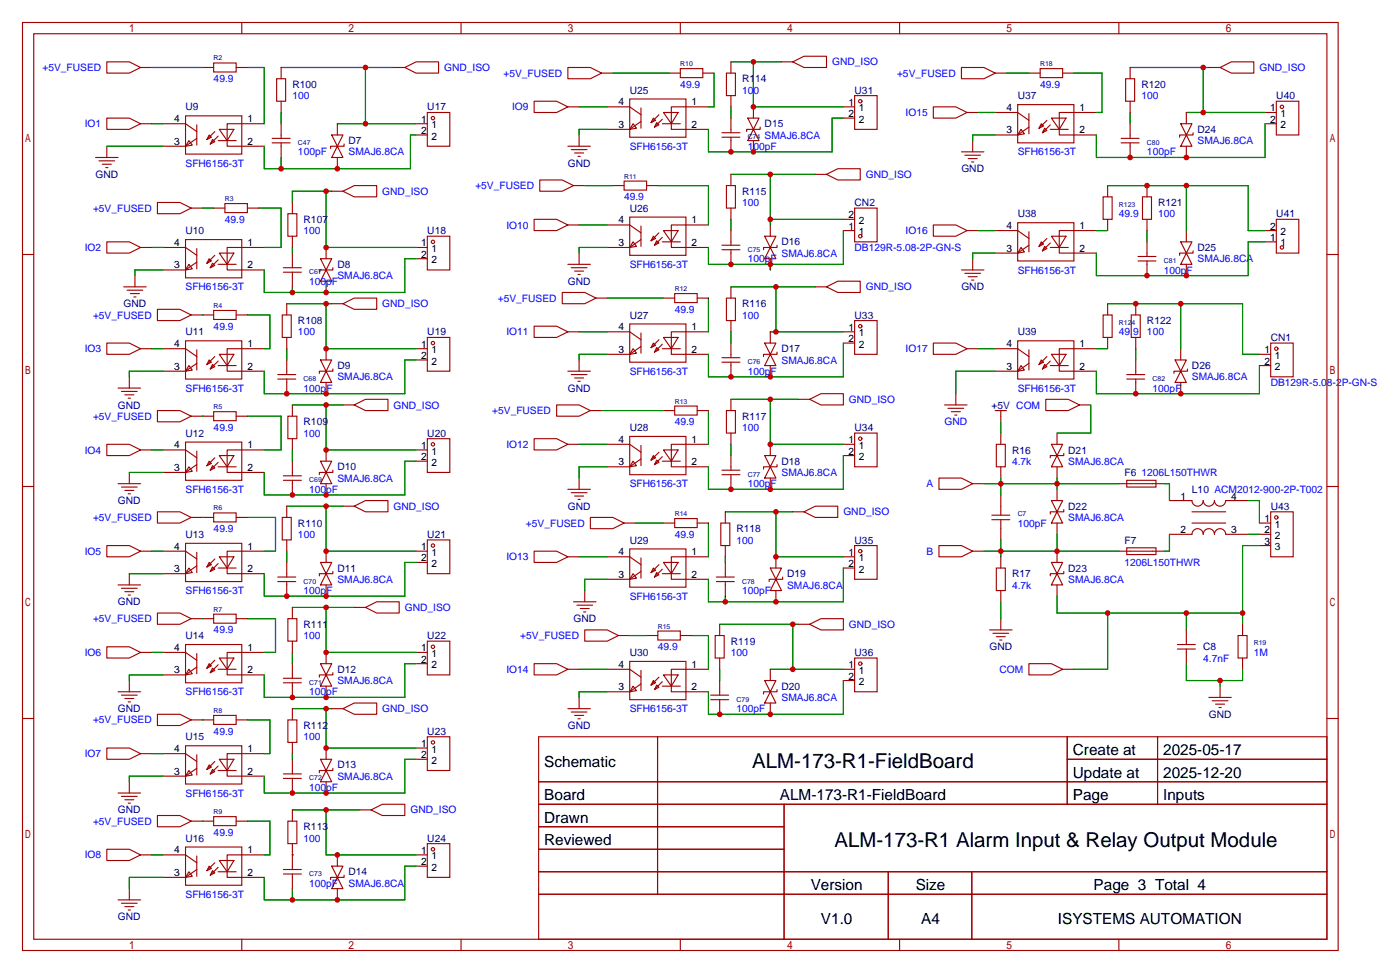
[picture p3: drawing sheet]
<svg xmlns="http://www.w3.org/2000/svg" width="316mm" height="220mm" viewBox="0 0 316 220" stroke-linecap="round" stroke-linejoin="round" font-family="sans-serif">
<g fill="none" stroke="#a10000" stroke-width=".25">
<path d="M5.1 5.1h297.2v209.5h-297.2zM7.6 7.6h292.1v204.5h-292.1zM24.1 14h5.1l2.5 1.2-2.5 1.3h-5.1zM31.7 15.2h2.6M45.7 15.2h2.6M48.3 14.2h5v2.1h-5zM53.3 15.2h2.6M54.6 5.1v2.5M62.5 17.8h2v5.1h-2zM63.5 15.2v2.6M88.9 15.2h2.5M91.4 15.2l2.6-1.2h5.1v2.5h-5.1z"/>
<path d="M104.1 5.1v2.5M128.3 15.2h5l2.6 1.3-2.6 1.3h-5zM135.9 16.5h2.5M151.1 16.5h2.6M153.7 15.5h5v2h-5zM153.7 5.1v2.5M158.7 16.5h2.6M164.1 16.5h2v5.1h-2zM165.1 14v2.5M176.5 14h2.6M179.1 14l2.5-1.3h5.1v2.5h-5.1zM203.2 5.1v2.5"/>
<path d="M217.2 15.2h5l2.6 1.3-2.6 1.3h-5zM224.8 16.5h2.5M232.4 16.5h2.5M234.9 15.5h5.1v2h-5.1zM240 16.5h2.6M252.7 5.1v2.5M254.3 17.8h2v5.1h-2zM255.3 15.2v2.6M273 15.2h2.6M275.6 15.2l2.5-1.2h5.1v2.5h-5.1zM21.6 35.6h5.1M22.4 36.3h3.5"/>
<path d="M23.1 37.1h2M23.9 37.8h.5M24.1 26.7h5.1l2.5 1.2-2.5 1.3h-5.1zM24.1 33v2.6M31.7 27.9h2.6M36.8 27.9h5.1l2.5 1.8M36.8 33h5.1M41.9 26.2h12.7v8.6h-12.7zM42.7 31.8l.7 1-1.5 .2zM44.4 31.2l-2.5 1.8M44.4 28.2v4.6M47.2 30.5l.6 .5-1.1 .5z"/>
<path d="M48 31.5l.5 .5-1 .5zM48.5 29.7l-1.8 1.8M49.3 30.7l-1.8 1.8M49.3 31.8h4M49.5 29.2h3.3l-1.5 2.6zM59.7 27.9h-8.4v5.1h8.4M61.5 31.2h4M61.5 32.3h4M63.5 22.9v2.5M63.5 27.9v3.3M63.5 32.3v3.3M74.9 30.5h2.6l-1.3 2.5z"/>
<path d="M76.2 33l1.3 2.6h-2.6zM76.2 27.9v2.6M76.2 35.6v2.5M77.7 32.5v.5h-3v.5M94 27.9h2.5M94 30.5h2.5M96.5 25.4h5.1v7.6h-5.1zM120.6 22.9h5.1l2.6 1.2-2.6 1.3h-5.1zM128.3 33h5M128.3 24.1h2.5M129 33.8h3.6M129.8 34.5h2"/>
<path d="M130.6 35.3h.5M130.8 30.5v2.5M137.2 24.1h5l2.6 1.8M137.2 29.2h5M142.2 22.4h12.7v8.6h-12.7zM143 27.9l.8 1.1-1.6 .2zM144.8 27.4l-2.6 1.8M144.8 24.4v4.6M147.6 26.7l.5 .5-1 .5zM148.3 27.7l.5 .5-1 .5zM148.8 25.9l-1.7 1.8M149.6 27.9h4.1"/>
<path d="M149.6 26.9l-1.8 1.8M149.9 25.4h3.3l-1.6 2.5zM160 24.1h-8.4v5.1h8.4M163.1 30h4M163.1 31h4M165.1 21.6v2.5M165.1 26.7v3.3M165.1 31v3.3M165.1 39.4v2.5M168.9 26.7h2.5l-1.2 2.5zM170.2 29.2l1.2 2.6h-2.5zM170.2 24.1v2.6"/>
<path d="M170.2 31.8v2.5M171.7 28.7v.5h-3v.5M184.1 39.4h2.6M186.7 39.4l2.5-1.3h5.1v2.5h-5.1zM190.5 24.1h2.5M190.5 26.7h2.5M193 21.6h5.1v7.6h-5.1zM210.8 24.1h5.1l2.5 1.3-2.5 1.3h-5.1zM217.2 34.3h5M217.9 35.1h3.6M218.4 25.4h2.6M218.7 35.8h2"/>
<path d="M219.5 36.6h.5M219.7 31.8v2.5M224.8 25.4h5.1l2.5 1.8M224.8 30.5h5.1M229.9 23.6h12.7v8.7h-12.7zM230.6 29.2l.8 1-1.5 .3zM232.4 28.7l-2.5 1.8M232.4 25.7v4.5M235.2 27.9l.5 .5-1 .6zM236 29l.5 .5-1 .5zM236.5 27.2l-1.8 1.8M237.2 29.2h4.1"/>
<path d="M237.2 28.2l-1.7 1.8M237.5 26.7h3.3l-1.5 2.5zM247.6 25.4h-8.3v5.1h8.3M253.2 31.2h4.1M253.2 32.3h4.1M255.3 22.9v2.5M255.3 27.9v3.3M255.3 32.3v3.3M266.7 27.9h2.5l-1.2 2.6zM268 30.5l1.2 2.5h-2.5zM268 25.4v2.5M268 33v2.6"/>
<path d="M269.5 30v.5h-3.1v.5M285.8 27.9h2.5M285.8 25.4h2.5M288.3 22.9h5.1v7.6h-5.1zM5.1 57.5h2.5M24.1 54.6h5.1l2.5 1.3-2.5 1.2h-5.1zM31.7 55.9h2.6M35.6 45.7h5l2.6 1.3-2.6 1.3h-5zM36.8 55.9h5.1l2.5 1.8M41.9 54.1h12.7v8.6h-12.7zM42.7 59.7l.7 1-1.5 .3zM43.2 47h2.5"/>
<path d="M44.4 56.1v4.6M44.4 59.2l-2.5 1.8M47.2 58.4l.6 .5-1.1 .5zM48 59.4l.5 .5-1 .6zM48.3 47h2.5M48.5 57.7l-1.8 1.7M49.3 58.7l-1.8 1.8M49.3 59.7h4M49.5 57.1h3.3l-1.5 2.6zM50.8 46h5.1v2h-5.1zM55.9 47h2.5M59.7 55.9h-8.4v5.1h8.4"/>
<path d="M65 48.3h2.1v5h-2.1zM66 45.7v2.6M66 53.3v2.6M66 57.1v3.4M72.4 58.4h2.5l-1.2 2.6zM73.7 55.9v2.5M74.9 43.2h2.6M77.5 43.2l2.5-1.3h5.1v2.5h-5.1zM94 55.9h2.5M94 58.4h2.5M96.5 53.3h5.1v7.7h-5.1zM120.6 49.5h5.1l2.6 1.3-2.6 1.3h-5.1z"/>
<path d="M121.9 40.6h5.1l2.5 1.3-2.5 1.3h-5.1zM128.3 59.7h5M128.3 50.8h2.5M129.5 41.9h2.6M130.8 57.1v2.6M137.2 55.9h5M137.2 50.8h5l2.6 1.8M138.4 41.9h2.6M141 40.9h5v2h-5zM142.2 49h12.7v8.7h-12.7zM143 54.6l.8 1-1.6 .3zM144.8 51.1v4.5"/>
<path d="M144.8 54.1l-2.6 1.8M146 41.9h2.6M147.6 53.3l.5 .5-1 .6zM148.3 54.4l.5 .5-1 .5zM148.8 52.6l-1.7 1.8M149.6 53.6l-1.8 1.8M149.6 54.6h4.1M149.9 52.1h3.3l-1.6 2.5zM160 50.8h-8.4v5.1h8.4M163.1 55.4h4M163.1 56.4h4M164.1 41.9h2v5.1h-2z"/>
<path d="M165.1 47v2.5M165.1 52.1v3.3M165.1 56.4v3.3M172.7 53.3h2.6l-1.3 2.6zM174 55.9l1.3 2.5h-2.6zM174 50.8v2.5M174 58.4v2.6M175.5 55.4v.5h-3v.5M190.5 52.1h2.5M190.5 49.5h2.5M193 47h5.1v7.6h-5.1zM210.8 50.8h5.1l2.5 1.3-2.5 1.2h-5.1z"/>
<path d="M218.4 52.1h2.6M219.7 58.4v2.6M224.8 52.1h5.1l2.5 1.7M224.8 57.1h5.1M229.9 50.3h12.7v8.6h-12.7zM230.6 55.9l.8 1-1.5 .2zM232.4 52.3v4.6M232.4 55.4l-2.5 1.7M235.2 54.6l.5 .5-1 .5zM236 55.6l.5 .5-1 .5zM236.5 53.8l-1.8 1.8M237.2 55.9h4.1"/>
<path d="M237.2 54.9l-1.7 1.7M237.5 53.3h3.3l-1.5 2.6zM247.6 52.1h-8.3v5h8.3M249.2 44.4h2v5.1h-2zM250.2 41.9v2.5M250.2 49.5v2.6M257 57.9h4.1M257 58.9h4.1M258.1 44.4h2v5.1h-2zM259.1 41.9v2.5M259.1 49.5v2.6M259.1 54.6v3.3"/>
<path d="M259.1 58.9v3.3M266.7 54.6h2.5l-1.2 2.5zM268 57.1l1.2 2.6h-2.5zM268 52.1v2.5M268 59.7v2.5M269.5 56.6v.5h-3.1v.6M285.8 54.6h2.5M285.8 52.1h2.5M288.3 49.5h5.1v7.6h-5.1zM299.7 57.5h2.6M24.1 77.5h5.1l2.5 1.2-2.5 1.3h-5.1zM27.9 64.8h5.1"/>
<path d="M28.7 65.5h3.6M29.5 66.3h2M30.2 67.1h.5M30.5 62.2v2.6M31.7 78.7h2.6M35.6 69.8h5l2.6 1.3-2.6 1.3h-5zM36.8 61h5.1M36.8 78.7h5.1l2.5 1.8M41.9 77h12.7v8.6h-12.7zM43.2 71.1h5.1M44.4 79v4.6M48.3 70.1h5v2h-5z"/>
<path d="M53.3 71.1h2.6M59.7 78.7h-8.4v5.1h8.4M63.8 71.1h2v5.1h-2zM64 60.5h4.1M64 61.5h4.1M64.8 68.6v2.5M64.8 76.2v2.5M66 61.5v3.3M73.7 61l1.2 2.5h-2.5zM73.7 63.5v2.5M73.7 78.7v2.6M74.9 68.6h2.6"/>
<path d="M75.2 60.5v.5h-3.1v.5M77.5 68.6l2.5-1.3h5.1v2.5h-5.1zM94 78.7h2.5M96.5 76.2h5.1v7.6h-5.1zM120.6 73.7h5.1l2.6 1.2-2.6 1.3h-5.1zM127 66h5.1l2.5 1.3-2.5 1.3h-5.1zM128.3 74.9h2.5M129 60.5h3.6M129.8 61.2h2M130.6 62h.5M134.6 67.3h2.6M137.2 74.9h5l2.6 1.8"/>
<path d="M142.2 73.2h12.7v8.6h-12.7zM143 78.7l.8 1.1-1.6 .2zM144.8 75.2v4.6M144.8 78.2l-2.6 1.8M147.6 77.5l.5 .5-1 .5zM148.3 78.5l.5 .5-1 .5zM148.8 76.7l-1.7 1.8M149.6 78.7h4.1M149.6 77.7l-1.8 1.8M149.9 76.2h3.3l-1.6 2.5zM149.9 67.3h2.5M152.4 66.3h5.1v2h-5.1z"/>
<path d="M157.5 67.3h2.5M160 74.9h-8.4v5.1h8.4M164.1 67.3h2v5.1h-2zM165.1 64.8v2.5M165.1 72.4v2.5M165.1 77.5v3.3M172.7 77.5h2.6l-1.3 2.5zM174 74.9v2.6M175.5 79.5v.5h-3v.5M184.1 64.8h2.6M186.7 64.8l2.5-1.3h5.1v2.5h-5.1zM190.5 74.9h2.5"/>
<path d="M190.5 77.5h2.5M193 72.4h5.1v7.6h-5.1zM210.8 77.5h5.1l2.5 1.2-2.5 1.3h-5.1zM217.2 61h5M217.9 61.7h3.6M218.4 78.7h2.6M218.7 62.5h2M219.5 63.2h.5M224.8 78.7h5.1l2.5 1.8M229.9 77h12.7v8.6h-12.7zM232.4 79v4.6M247.6 78.7h-8.3v5.1h8.3"/>
<path d="M249.2 71.1h2v5.1h-2zM250.2 68.6v2.5M250.2 76.2v2.5M255.5 71.1h2.1v5.1h-2.1zM256.5 68.6v2.5M256.5 76.2v2.5M266.7 78.7v2.6M287 77.5h5.1v7.6h-5.1zM26.7 87.6h5M27.4 88.4h3.6M28.2 89.2h2M29 89.9h.5"/>
<path d="M29.2 85.1v2.5M35.6 92.7h5l2.6 1.3-2.6 1.2h-5zM36.8 83.8h5.1M41.9 99.8h12.7v8.7h-12.7zM42.7 82.5l.7 1.1-1.5 .2zM43.2 94h5.1M44.4 82l-2.5 1.8M47.2 81.3l.6 .5-1.1 .5zM48 82.3l.5 .5-1 .5zM48.3 93h5v2h-5zM48.5 80.5l-1.8 1.8M49.3 81.5l-1.8 1.8"/>
<path d="M49.3 82.5h4M49.5 80h3.3l-1.5 2.5zM53.3 94h2.6M62.7 84.6h4.1M62.7 85.6h4.1M64.8 81.3v3.3M64.8 85.6v3.3M65 94h2.1v5.1h-2.1zM66 91.4v2.6M66 99.1v2.5M72.4 81.3h2.5l-1.2 2.5zM73.7 83.8l1.2 2.6h-2.5z"/>
<path d="M73.7 86.4v2.5M75.2 83.3v.5h-3.1v.5M77.5 91.4h2.5M80 91.4l2.5-1.2h5.1v2.5h-5.1zM94 81.3h2.5M96.5 99.1h5.1v7.6h-5.1zM120.6 99.1h5.1l2.6 1.2-2.6 1.3h-5.1zM125.7 91.4h5.1l2.5 1.3-2.5 1.3h-5.1zM128.3 83.8h5M129 84.6h3.6M129.8 85.3h2M130.6 86.1h.5"/>
<path d="M130.8 81.3v2.5M133.3 92.7h2.6M137.2 80h5M142.2 98.6h12.7v8.6h-12.7zM149.9 92.7h2.5M152.4 91.7h5.1v2h-5.1zM157.5 92.7h2.5M163.1 80.8h4M163.1 81.8h4M164.1 92.7h2v5.1h-2zM165.1 81.8v3.3M165.1 90.2v2.5"/>
<path d="M165.1 97.8v2.5M174 80l1.3 2.5h-2.6zM174 82.5v2.6M180.3 90.2h2.6M182.9 90.2l2.5-1.3h5.1v2.5h-5.1zM193 97.8h5.1v7.6h-5.1zM213.4 91.4h5M214.1 92.2h3.6M214.9 93h2M215.6 93.7h.6M215.9 88.9v2.5M224.8 83.8h5.1"/>
<path d="M224.8 92.7h2.5M226.1 92.7v2.5M226.1 97.8v2.5M230.6 82.5l.8 1.1-1.5 .2zM232.4 82l-2.5 1.8M235.2 81.3l.5 .5-1 .5zM236 82.3l.5 .5-1 .5zM236.2 90.2h5.1l2.5 1.2-2.5 1.3h-5.1zM236.5 80.5l-1.8 1.8M237.2 82.5h4.1M237.2 81.5l-1.7 1.8M237.5 80h3.3l-1.5 2.5z"/>
<path d="M238.8 97.8v2.5M243.8 91.4h2.6M254.5 84.6h4.1M254.5 85.6h4.1M256.5 81.3v3.3M256.5 85.6v3.3M265.4 81.3h2.6l-1.3 2.5zM266.7 83.8l1.3 2.6h-2.6zM266.7 86.4v2.5M268.2 83.3v.5h-3v.5M284.5 82.5h2.5M284.5 80h2.5"/>
<path d="M5.1 109.9h2.5M24.1 100.3h5.1l2.5 1.3-2.5 1.3h-5.1zM26.7 109.2h5M27.4 110h3.6M28.2 110.7h2M29 111.5h.5M29.2 106.7v2.5M31.7 101.6h2.6M35.6 115.6h5l2.6 1.2-2.6 1.3h-5zM36.8 101.6h5.1l2.5 1.8M36.8 106.7h5.1M42.7 105.4l.7 1-1.5 .3z"/>
<path d="M43.2 116.8h5.1M44.4 101.9v4.5M44.4 104.9l-2.5 1.8M47.2 104.1l.6 .5-1.1 .6zM48 105.2l.5 .5-1 .5zM48.3 115.8h5v2.1h-5zM48.5 103.4l-1.8 1.8M49.3 104.4l-1.8 1.8M49.3 105.4h4M49.5 102.9h3.3l-1.5 2.5zM53.3 116.8h2.6M59.7 101.6h-8.4v5.1h8.4"/>
<path d="M63.8 116.8h2v5.1h-2zM64 107.4h4.1M64 108.5h4.1M64.8 114.3v2.5M66 104.1v3.3M66 108.5v3.3M72.4 104.1h2.5l-1.2 2.6zM73.7 106.7l1.2 2.5h-2.5zM73.7 101.6v2.5M73.7 109.2v2.6M75.2 106.2v.5h-3.1v.5M77.5 114.3h2.5"/>
<path d="M80 114.3l2.5-1.3h5.1v2.6h-5.1zM94 101.6h2.5M94 104.1h2.5M128.3 100.3h2.5M128.3 110.5h5M129 111.3h3.6M129.8 112h2M130.6 112.8h.5M130.8 107.9v2.6M133.3 116.8h5.1l2.6 1.3-2.6 1.3h-5.1zM137.2 105.4h5M137.2 100.3h5l2.6 1.8"/>
<path d="M141 118.1h2.5M143 104.1l.8 1.1-1.6 .2zM144.8 100.6v4.6M144.8 103.6l-2.6 1.8M147.6 102.9l.5 .5-1 .5zM148.3 103.9l.5 .5-1 .5zM148.8 102.1l-1.7 1.8M149.6 103.1l-1.8 1.8M149.6 104.1h4.1M149.9 101.6h3.3l-1.6 2.5zM149.9 118.1h2.5M152.4 117.1h5.1v2h-5.1z"/>
<path d="M157.5 118.1h2.5M160 100.3h-8.4v5.1h8.4M162.8 118.1h2v5.1h-2zM163.1 106.2h4M163.1 107.2h4M163.8 115.6v2.5M165.1 102.9v3.3M165.1 107.2v3.3M172.7 102.9h2.6l-1.3 2.5zM174 105.4l1.3 2.5h-2.6zM174 100.3v2.6M174 107.9v2.6"/>
<path d="M175.5 104.9v.5h-3v.5M179.1 115.6h2.5M181.6 115.6l2.5-1.3h5.1v2.5h-5.1zM190.5 100.3h2.5M190.5 102.9h2.5M212.1 107.9h5.1l2.5 1.3-2.5 1.3h-5.1zM219.7 109.2h2.5M224 117.3h4.1M224 116.3h4.1M225 100.3h2.1v5.1h-2.1zM226.1 105.4v2.5M226.1 111.8v4.5"/>
<path d="M226.1 117.3v4.6M237.5 113h2.5l-1.2 2.6zM237.5 100.3h2.5l-1.2 2.6zM238.8 115.6l1.2 2.5h-2.5zM238.8 102.9l1.2 2.5h-2.5zM238.8 105.4v2.5M238.8 110.5v2.5M238.8 118.1v2.5M240.3 115.1v.5h-3.1v.5M240.3 102.4v.5h-3.1v.5M252.7 109.2h10.2M254.5 108.5h6.6v1.5h-6.6z"/>
<path d="M264.2 113h5a1.27 1.27 0 0 0 1.3 1.3 1.27 1.27 0 0 0 1.3-1.3 1.27 1.27 0 0 0 1.3 1.3 1.27 1.27 0 0 0 1.2-1.3 1.27 1.27 0 0 0 1.3 1.3 1.27 1.27 0 0 0 1.3-1.3h5M269.2 118.1h7.7M269.2 115.6h7.7M284.5 118.1h2.5M287 115.6h5.1v10.1h-5.1zM299.7 109.9h2.6M24.1 123.2h5.1l2.5 1.3-2.5 1.2h-5.1zM26.7 132.1h5M27.4 132.8h3.6M28.2 133.6h2M29 134.4h.5M29.2 129.5v2.6"/>
<path d="M31.7 124.5h2.6M35.6 138.4h5l2.6 1.3-2.6 1.3h-5zM36.8 124.5h5.1l2.5 1.7M36.8 129.5h5.1M41.9 122.7h12.7v8.6h-12.7zM42.7 128.3l.7 1-1.5 .2zM43.2 139.7h5.1M44.4 124.7v4.6M44.4 127.8l-2.5 1.7M47.2 127l.6 .5-1.1 .5zM48 128l.5 .5-1 .5zM48.3 138.7h5v2h-5z"/>
<path d="M48.5 126.2l-1.8 1.8M49.3 127.3l-1.8 1.7M49.3 128.3h4M49.5 125.7h3.3l-1.5 2.6zM53.3 139.7h2.6M59.7 124.5h-8.4v5h8.4M62.7 130.3h4.1M62.7 131.3h4.1M64.8 121.9v2.6M64.8 127v3.3M64.8 131.3v3.3M65 139.7h2.1v5.1h-2.1z"/>
<path d="M66 137.2v2.5M72.4 127h2.5l-1.2 2.5zM73.7 129.5l1.2 2.6h-2.5zM73.7 124.5v2.5M73.7 132.1v2.5M75.2 129v.5h-3.1v.5M80 137.2h2.5M82.5 137.2l2.6-1.3h5.1v2.5h-5.1zM94 124.5h2.5M94 127h2.5M96.5 121.9h5.1v7.6h-5.1zM120.6 124.5h5.1l2.6 1.2-2.6 1.3h-5.1z"/>
<path d="M128.3 125.7h2.5M129.5 135.9h5.1M130.3 136.7h3.6M131.1 137.4h2M131.8 138.2h.5M132.1 133.3v2.6M137.2 125.7h5l2.6 1.8M137.2 130.8h5M142.2 124h12.7v8.6h-12.7zM143 129.5l.8 1.1-1.6 .2zM144.8 126v4.6M144.8 129l-2.6 1.8"/>
<path d="M147.6 128.3l.5 .5-1 .5zM148.3 129.3l.5 .5-1 .5zM148.8 127.5l-1.7 1.8M149.6 129.5h4.1M149.6 128.5l-1.8 1.8M149.9 127h3.3l-1.6 2.5zM160 125.7h-8.4v5.1h8.4M161.8 130.3h4.1M161.8 131.3h4.1M163.8 123.2v2.5M163.8 127v3.3M163.8 131.3v3.3"/>
<path d="M174 128.3h2.5l-1.2 2.5zM175.3 130.8l1.2 2.5h-2.5zM175.3 125.7v2.6M175.3 133.3v2.6M176.8 130.3v.5h-3.1v.5M190.5 128.3h2.5M190.5 125.7h2.5M193 123.2h5.1v7.6h-5.1zM212.1 123.2h5.1l2.5 1.3-2.5 1.2h-5.1zM219.7 124.5h2.5M225 128.3h2.1v5h-2.1zM226.1 125.7v2.6"/>
<path d="M226.1 133.3v2.6M226.1 139.7v2.5M237.5 127h2.5l-1.2 2.5zM238.8 129.5l1.2 2.6h-2.5zM238.8 124.5v2.5M238.8 132.1v2.5M240.3 129v.5h-3.1v.5M252.7 124.5h10.2M254.5 123.7h6.6v1.5h-6.6zM264.2 120.6h5a1.27 1.27 0 0 1 1.3-1.2 1.27 1.27 0 0 1 1.3 1.2 1.27 1.27 0 0 1 1.3-1.2 1.27 1.27 0 0 1 1.2 1.2 1.27 1.27 0 0 1 1.3-1.2 1.27 1.27 0 0 1 1.3 1.2h5M284.5 120.6h2.5M284.5 123.2h2.5"/>
<path d="M24.1 146h5.1l2.5 1.3-2.5 1.3h-5.1zM26.7 156.2h5M27.4 157h3.6M28.2 157.7h2M29 158.5h.5M29.2 153.7v2.5M31.7 147.3h2.6M36.8 147.3h5.1l2.5 1.8M36.8 152.4h5.1M41.9 145.5h12.7v8.7h-12.7zM42.7 151.1l.7 1-1.5 .3zM44.4 147.6v4.5"/>
<path d="M44.4 150.6l-2.5 1.8M47.2 149.9l.6 .5-1.1 .5zM48 150.9l.5 .5-1 .5zM48.5 149.1l-1.8 1.8M49.3 150.1l-1.8 1.8M49.3 151.1h4M49.5 148.6h3.3l-1.5 2.5zM59.7 147.3h-8.4v5.1h8.4M64 153.2h4.1M64 154.2h4.1M66 144.8v2.5M66 149.9v3.3"/>
<path d="M66 154.2v3.3M72.4 149.9h2.5l-1.2 2.5zM73.7 152.4l1.2 2.5h-2.5zM73.7 147.3v2.6M73.7 154.9v2.6M75.2 151.9v.5h-3.1v.5M94 147.3h2.5M94 149.9h2.5M96.5 144.8h5.1v7.6h-5.1zM120.6 149.9h5.1l2.6 1.2-2.6 1.3h-5.1zM128.3 151.1h2.5M130.8 157.5v2.5"/>
<path d="M132.1 142.2h5.1l2.5 1.3-2.5 1.3h-5.1zM137.2 151.1h5l2.6 1.8M137.2 156.2h5M139.7 143.5h2.5M142.2 149.4h12.7v8.6h-12.7zM143 154.9l.8 1.1-1.6 .2zM144.8 151.4v4.6M144.8 154.4l-2.6 1.8M146 143.5h2.6M147.6 153.7l.5 .5-1 .5zM148.3 154.7l.5 .5-1 .5zM148.6 142.5h5.1v2h-5.1z"/>
<path d="M148.8 152.9l-1.7 1.8M149.6 153.9l-1.8 1.8M149.6 154.9h4.1M149.9 152.4h3.3l-1.6 2.5zM153.7 143.5h2.5M160 151.1h-8.4v5.1h8.4M160.5 157h4.1M160.5 158h4.1M161.5 143.5h2.1v5.1h-2.1zM162.6 141v2.5M162.6 148.6v2.5M162.6 153.7v3.3"/>
<path d="M162.6 158v3.3M172.7 153.7h2.6l-1.3 2.5zM174 156.2l1.3 2.5h-2.6zM174 151.1v2.6M174 158.7v2.6M175.5 155.7v.5h-3v.5M180.3 141h2.6M182.9 141l2.5-1.3h5.1v2.5h-5.1zM190.5 151.1h2.5M190.5 153.7h2.5M193 148.6h5.1v7.6h-5.1zM223.5 142.2h5.1"/>
<path d="M224.3 143h3.5M225 143.8h2.1M225.8 144.5h.5M232.4 149.9h5.1l2.5 1.2-2.5 1.3h-5.1zM240 151.1h2.6M265.9 146.6h4.1M265.9 145.5h4.1M268 142.2v3.3M268 146.6v3.3M273 157.5h5.1M273.8 158.2h3.6M274.6 159h2"/>
<path d="M275.3 159.8h.5M275.6 154.9v2.6M279.7 143.5h2v5.1h-2zM280.7 141v2.5M280.7 148.6v2.5M5.1 162.2h2.5M24.1 168.9h5.1l2.5 1.3-2.5 1.2h-5.1zM26.7 179.1h5M27.4 179.8h3.6M29.2 176.5v2.6M31.7 170.2h2.6M35.6 161.3h5l2.6 1.3-2.6 1.2h-5z"/>
<path d="M36.8 170.2h5.1l2.5 1.8M36.8 175.3h5.1M41.9 168.4h12.7v8.6h-12.7zM42.7 174l.7 1-1.5 .3zM43.2 162.6h5.1M44.4 170.4v4.6M44.4 173.5l-2.5 1.8M47.2 172.7l.6 .5-1.1 .5zM48 173.7l.5 .5-1 .6zM48.3 161.5h5v2.1h-5zM48.5 172l-1.8 1.7M49.3 173l-1.8 1.8"/>
<path d="M49.3 174h4M49.5 171.4h3.3l-1.5 2.6zM53.3 162.6h2.6M59.7 170.2h-8.4v5.1h8.4M64 174.8h4.1M64 175.8h4.1M65 162.6h2.1v5h-2.1zM66 160v2.6M66 167.6v2.6M66 171.4v3.4M66 175.8v3.3M72.4 171.4h2.5l-1.2 2.6z"/>
<path d="M73.7 174l1.2 2.5h-2.5zM73.7 168.9v2.5M73.7 176.5v2.6M74.9 160h2.6M75.2 173.5v.5h-3.1v.5M77.5 160l2.5-1.3h5.1v2.6h-5.1zM94 171.4h2.5M94 168.9h2.5M96.5 166.4h5.1v7.6h-5.1zM121.7 166.4h178v45.7h-178zM121.7 176.5h178M128.3 160h5"/>
<path d="M129 160.8h3.6M129.8 161.5h2M130.6 162.3h.5M148.5 166.4v35.5M241.1 166.4v15.2M241.1 171.4h58.6M261.5 166.4v15.2M299.7 162.2h2.6M24.1 191.8h5.1l2.5 1.2-2.5 1.3h-5.1zM28.2 180.6h2M29 181.4h.5M31.7 193h2.6"/>
<path d="M35.6 184.1h5l2.6 1.3-2.6 1.3h-5zM36.8 193h5.1l2.5 1.8M36.8 198.1h5.1M41.9 191.3h12.7v8.6h-12.7zM42.7 196.8l.7 1.1-1.5 .2zM43.2 185.4h5.1M44.4 193.3v4.6M44.4 196.3l-2.5 1.8M47.2 195.6l.6 .5-1.1 .5zM48 196.6l.5 .5-1 .5zM48.3 184.4h5v2h-5zM48.5 194.8l-1.8 1.8"/>
<path d="M49.3 196.8h4M49.3 195.8l-1.8 1.8M49.5 194.3h3.3l-1.5 2.5zM53.3 185.4h2.6M59.7 193h-8.4v5.1h8.4M64 196.3h4.1M64 197.4h4.1M65 185.4h2.1v5.1h-2.1zM66 182.9v2.5M66 190.5v5.8M66 197.4v3.3M74.9 195.6h2.6l-1.3 2.5z"/>
<path d="M76.2 198.1l1.3 2.6h-2.6zM76.2 193v2.6M77.7 197.6v.5h-3v.5M81.3 182.9h2.5M83.8 182.9l2.6-1.3h5v2.5h-5zM94 193h2.5M94 195.6h2.5M96.5 190.5h5.1v7.6h-5.1zM121.7 181.6h178M121.7 186.7h55.4M121.7 196.8h178M121.7 191.8h55.4"/>
<path d="M177.1 181.6v30.5M200.6 196.8v15.3M219.5 196.8v15.3M26.7 203.2h5M27.4 204h3.6M28.2 204.7h2M29 205.5h.5M29.2 200.7v2.5M54.6 212.1v2.5M76.2 200.7v2.5M104.1 212.1v2.5M121.7 201.9h178"/>
<path d="M153.7 212.1v2.5M203.2 212.1v2.5M252.7 212.1v2.5"/>
<circle cx="97.8" cy="26.7" r=".38"/>
<circle cx="194.3" cy="22.9" r=".38"/>
<circle cx="289.6" cy="24.1" r=".38"/>
<circle cx="97.8" cy="54.6" r=".38"/>
<circle cx="194.3" cy="53.3" r=".38"/>
<circle cx="289.6" cy="55.9" r=".38"/>
<circle cx="97.8" cy="77.5" r=".38"/>
<circle cx="194.3" cy="73.7" r=".38"/>
<circle cx="288.3" cy="78.7" r=".38"/>
<circle cx="194.3" cy="99.1" r=".38"/>
<circle cx="97.8" cy="100.3" r=".38"/>
<circle cx="288.3" cy="116.8" r=".38"/>
<circle cx="97.8" cy="123.2" r=".38"/>
<circle cx="194.3" cy="124.5" r=".38"/>
<circle cx="97.8" cy="146" r=".38"/>
<circle cx="194.3" cy="149.9" r=".38"/>
<circle cx="97.8" cy="167.6" r=".38"/>
<circle cx="97.8" cy="191.8" r=".38"/>
</g>
<g fill="none" stroke="#008700" stroke-width=".25">
<path d="M34.3 15.2h11.4M55.9 15.2h3.8v12.7M63.5 15.2h25.4M82.5 15.2v12.7M138.4 16.5h12.7M161.3 16.5v7.6h-1.3M165.1 14h11.4M170.2 14v10.1h20.3M227.3 16.5h5.1M242.6 16.5h6.3v8.9h-1.3M255.3 15.2h17.7M271.8 15.2v10.2"/>
<path d="M24.1 33h12.7M34.3 27.9h2.5M63.5 25.4v2.5M63.5 35.6v2.5M76.2 27.9h17.8M94 30.5h-1.3v7.6h-33v-5.1M130.8 24.1h6.4M137.2 29.2h-6.4v1.3M165.1 39.4h19M165.1 24.1v2.6M174 39.4v11.4M190.5 26.7h-2.5v7.6h-28v-5.1"/>
<path d="M221 25.4h3.8M224.8 30.5h-5.1v1.3M255.3 25.4v2.5M268 25.4h17.8M285.8 27.9v7.7h-38.2v-5.1M34.3 55.9h2.5M45.7 47h2.6M58.4 47h5.1v8.9h-3.8M66 55.9v1.2M73.7 43.2v12.7h20.3M74.9 43.2h-8.9v2.5M94 58.4h-2.6v7.6h-31.7v-5"/>
<path d="M130.8 50.8h6.4M132.1 41.9h6.3M137.2 55.9h-6.4v1.2M148.6 41.9h11.4v8.9M165.1 49.5v2.6M174 59.7v1.3M174 49.5h16.5M190.5 52.1v7.6h-30.5v-3.8M221 52.1h3.8M224.8 57.1h-5.1v1.3M247.6 52.1h2.6M250.2 41.9h31.7v10.2h3.9"/>
<path d="M259.1 52.1v2.5M268 41.9v10.2M285.8 54.6h-3.9v7.6h-34.3v-5.1M34.3 78.7h2.5M36.8 61h-6.3v1.2M45.7 71.1h.1M55.9 71.1h5.1v7.6h-1.3M64.8 68.6h10.1M64.8 78.7v2.6M66 64.8v1.2M73.7 68.6v10.1h20.3M130.8 74.9h6.4"/>
<path d="M137.2 67.3h12.7M160 67.3v7.6M165.1 64.8h19M165.1 74.9v2.6M174 74.9h16.5M175.3 64.8v10.1M190.5 77.5v7.6h-30.5v-5.1M221 78.7h3.8M247.6 78.7h2.6M250.2 68.6h30.5v11.4h3.8M256.5 78.7v2.6M266.7 68.6v10.1"/>
<path d="M36.8 83.8h-7.6v1.3M45.7 94h.1M55.9 94h7.6v7.6h-3.8M66 91.4h11.5M73.7 91.4v10.2h20.3M94 81.3h-2.6v7.6h-31.7v-5.1M135.9 92.7h14M137.2 80h-6.4v1.3M160 92.7v7.6M165.1 90.2h15.2M174 90.2v10.1h16.5M224.8 83.8h-8.9v5.1"/>
<path d="M226.1 95.2v2.6M246.4 91.4v6.4h-7.6M284.5 82.5v6.4h-36.9v-5.1M29.2 106.7h7.6M34.3 101.6h2.5M45.7 116.8h.1M55.9 116.8h6.3v7.7h-2.5M64.8 114.3h12.7M66 101.6v2.5M73.7 114.3v10.2h20.3M94 104.1h-2.6v7.7h-31.7v-5.1M130.8 100.3h6.4"/>
<path d="M137.2 105.4h-6.4v2.5M143.5 118.1h6.4M160 118.1v7.6M163.8 115.6h15.3M165.1 100.3v2.6M175.3 115.6v10.1h15.2M190.5 102.9v7.6h-30.5v-5.1M222.2 109.2h30.5M226.1 107.9v3.9M238.8 107.9v2.6M262.9 109.2h1.3v3.8M281.9 113h2.6v5.1"/>
<path d="M29.2 129.5h7.6M34.3 124.5h2.5M45.7 139.7h.1M55.9 139.7h6.3v7.6h-2.5M64.8 124.5v2.5M66 137.2h14M73.7 137.2v10.1h20.3M94 127h-2.6v7.6h-31.7v-5.1M130.8 125.7h6.4M137.2 130.8h-5.1v2.5M163.8 125.7v1.3M163.8 134.6v1.3"/>
<path d="M190.5 128.3v7.6h-30.5v-5.1M222.2 124.5h30.5M226.1 121.9v3.8M226.1 135.9v3.8M238.8 120.6v3.9M238.8 134.6v3.8h41.9M250.2 138.4v12.7h-7.6M264.2 120.6v3.9h-1.3M268 138.4v3.8M281.9 120.6h2.6M284.5 123.2h-3.8v17.8M34.3 147.3h2.5"/>
<path d="M36.8 152.4h-7.6v1.3M66 147.3v2.6M94 149.9h-2.6v7.6h-31.7v-5.1M130.8 151.1h6.4M137.2 156.2h-6.4v1.3M142.2 143.5h3.8M156.2 143.5h3.8v7.6M162.6 141h17.7M162.6 151.1v2.6M174 151.1h16.5M179.1 141v10.1M190.5 153.7v7.6h-30.5v-5.1"/>
<path d="M268 149.9v3.8h12.7v-2.6M275.6 153.7v1.2M34.3 170.2h2.5M36.8 175.3h-7.6v1.2M45.7 162.6h.1M55.9 162.6h5.1v7.6h-1.3M66 170.2v1.2M66 160h8.9M73.7 160v8.9h20.3M94 171.4h-2.6v7.7h-31.7v-3.8M34.3 193h2.5M36.8 198.1h-7.6v2.6"/>
<path d="M45.7 185.4h.1M55.9 185.4h5.1v7.6h-1.3M66 193h.1M66 182.9h15.3M73.7 182.9v10.1h20.3M94 195.6h-2.6v7.6h-31.7v-5.1M66 200.7v2.5"/>
</g>
<g fill="#c00">
<circle cx="76.2" cy="38.1" r=".63"/>
<circle cx="63.5" cy="38.1" r=".63"/>
<circle cx="82.6" cy="27.9" r=".63"/>
<circle cx="82.6" cy="15.2" r=".63"/>
<circle cx="73.7" cy="55.9" r=".63"/>
<circle cx="73.7" cy="43.2" r=".63"/>
<circle cx="73.7" cy="66" r=".63"/>
<circle cx="66" cy="66" r=".63"/>
<circle cx="73.7" cy="88.9" r=".63"/>
<circle cx="64.8" cy="88.9" r=".63"/>
<circle cx="73.7" cy="78.7" r=".63"/>
<circle cx="73.7" cy="68.6" r=".63"/>
<circle cx="73.7" cy="111.8" r=".63"/>
<circle cx="66" cy="111.8" r=".63"/>
<circle cx="73.7" cy="101.6" r=".63"/>
<circle cx="73.7" cy="91.4" r=".63"/>
<circle cx="73.7" cy="134.6" r=".63"/>
<circle cx="64.8" cy="134.6" r=".63"/>
<circle cx="73.7" cy="124.5" r=".63"/>
<circle cx="73.7" cy="114.3" r=".63"/>
<circle cx="73.7" cy="157.5" r=".63"/>
<circle cx="66" cy="157.5" r=".63"/>
<circle cx="73.7" cy="147.3" r=".63"/>
<circle cx="73.7" cy="137.2" r=".63"/>
<circle cx="73.7" cy="179.1" r=".63"/>
<circle cx="66" cy="179.1" r=".63"/>
<circle cx="73.7" cy="168.9" r=".63"/>
<circle cx="73.7" cy="160" r=".63"/>
<circle cx="76.2" cy="203.2" r=".63"/>
<circle cx="66" cy="203.2" r=".63"/>
<circle cx="76.2" cy="193" r=".63"/>
<circle cx="73.7" cy="182.9" r=".63"/>
<circle cx="165.1" cy="34.3" r=".63"/>
<circle cx="170.2" cy="34.3" r=".63"/>
<circle cx="170.2" cy="24.1" r=".63"/>
<circle cx="170.2" cy="14" r=".63"/>
<circle cx="174" cy="59.7" r=".63"/>
<circle cx="165.1" cy="59.7" r=".63"/>
<circle cx="174" cy="39.4" r=".63"/>
<circle cx="174" cy="49.5" r=".63"/>
<circle cx="174" cy="85.1" r=".63"/>
<circle cx="165.1" cy="85.1" r=".63"/>
<circle cx="175.3" cy="74.9" r=".63"/>
<circle cx="175.3" cy="64.8" r=".63"/>
<circle cx="174" cy="110.5" r=".63"/>
<circle cx="165.1" cy="110.5" r=".63"/>
<circle cx="174" cy="100.3" r=".63"/>
<circle cx="174" cy="90.2" r=".63"/>
<circle cx="163.8" cy="135.9" r=".63"/>
<circle cx="175.3" cy="135.9" r=".63"/>
<circle cx="175.3" cy="125.7" r=".63"/>
<circle cx="175.3" cy="115.6" r=".63"/>
<circle cx="174" cy="161.3" r=".63"/>
<circle cx="162.6" cy="161.3" r=".63"/>
<circle cx="179.1" cy="151.1" r=".63"/>
<circle cx="179.1" cy="141" r=".63"/>
<circle cx="268" cy="35.6" r=".63"/>
<circle cx="255.3" cy="35.6" r=".63"/>
<circle cx="266.7" cy="88.9" r=".63"/>
<circle cx="256.5" cy="88.9" r=".63"/>
<circle cx="271.8" cy="25.4" r=".63"/>
<circle cx="271.8" cy="15.2" r=".63"/>
<circle cx="238.8" cy="124.5" r=".63"/>
<circle cx="226.1" cy="124.5" r=".63"/>
<circle cx="280.7" cy="138.4" r=".63"/>
<circle cx="268" cy="138.4" r=".63"/>
<circle cx="250.2" cy="138.4" r=".63"/>
<circle cx="275.6" cy="153.7" r=".63"/>
<circle cx="238.8" cy="109.2" r=".63"/>
<circle cx="226.1" cy="109.2" r=".63"/>
<circle cx="266.7" cy="68.6" r=".63"/>
<circle cx="256.5" cy="68.6" r=".63"/>
<circle cx="268" cy="41.9" r=".63"/>
<circle cx="259.1" cy="41.9" r=".63"/>
<circle cx="268" cy="62.2" r=".63"/>
<circle cx="259.1" cy="62.2" r=".63"/>
</g>
<g font-size="4.6">
<text x="169.9" y="173.5">ALM-173-R1-FieldBoard</text>
<text x="188.5" y="191.3">ALM-173-R1 Alarm Input &amp; Relay Output Module</text>
</g>
<g font-size="3.5">
<text x="122.9" y="173.1">Schematic</text>
<text x="242.3" y="170.6">Create at</text>
<text x="262.7" y="170.6">2025-05-17</text>
<text x="242.3" y="175.7">Update at</text>
<text x="262.7" y="175.7">2025-12-20</text>
<text x="122.9" y="180.7">Board</text>
<text x="122.9" y="185.8">Drawn</text>
<text x="176.2" y="180.7">ALM-173-R1-FieldBoard</text>
<text x="242.3" y="180.7">Page</text>
<text x="262.7" y="180.7">Inputs</text>
<text x="122.9" y="190.9">Reviewed</text>
<text x="183.1" y="201.1">Version</text>
<text x="206.8" y="201.1">Size</text>
<text x="247" y="201.1">Page 3 Total 4</text>
<text x="185.4" y="208.7">V1.0</text>
<text x="208.1" y="208.7">A4</text>
<text x="239" y="208.7">ISYSTEMS AUTOMATION</text>
</g>
<g font-size="2.3" fill="#00f">
<text x="9.6" y="16">+5V_FUSED</text>
<text x="100.3" y="16">GND_ISO</text>
<text x="113.7" y="17.3">+5V_FUSED</text>
<text x="188" y="14.8">GND_ISO</text>
<text x="202.6" y="17.3">+5V_FUSED</text>
<text x="284.5" y="16">GND_ISO</text>
<text x="48.3" y="18.6">49.9</text>
<text x="66" y="22.4">100</text>
<text x="153.7" y="19.9">49.9</text>
<text x="167.6" y="21.1">100</text>
<text x="234.9" y="19.9">49.9</text>
<text x="257.8" y="22.4">100</text>
<text x="19.1" y="28.7">IO1</text>
<text x="115.7" y="24.9">IO9</text>
<text x="204.5" y="26.2">IO15</text>
<text x="67.3" y="35.1">100pF</text>
<text x="78.7" y="35.1">SMAJ6.8CA</text>
<text x="142.2" y="33.8">SFH6156-3T</text>
<text x="168.9" y="33.8">100pF</text>
<text x="172.7" y="31.3">SMAJ6.8CA</text>
<text x="229.9" y="35.1">SFH6156-3T</text>
<text x="259.1" y="35.1">100pF</text>
<text x="270.5" y="32.6">SMAJ6.8CA</text>
<text x="41.9" y="37.6">SFH6156-3T</text>
<text x="195.6" y="40.2">GND_ISO</text>
<text x="21" y="47.8">+5V_FUSED</text>
<text x="86.4" y="44">GND_ISO</text>
<text x="107.4" y="42.7">+5V_FUSED</text>
<text x="141" y="45.3">49.9</text>
<text x="167.6" y="46.5">100</text>
<text x="50.8" y="50.3">49.9</text>
<text x="68.6" y="52.9">100</text>
<text x="114.4" y="51.6">IO10</text>
<text x="204.5" y="52.9">IO16</text>
<text x="252.7" y="49.1">49.9</text>
<text x="261.6" y="49.1">100</text>
<text x="19.1" y="56.7">IO2</text>
<text x="168.9" y="59.2">100pF</text>
<text x="176.5" y="58">SMAJ6.8CA</text>
<text x="193" y="56.7">DB129R-5.08-2P-GN-S</text>
<text x="270.5" y="59.2">SMAJ6.8CA</text>
<text x="41.9" y="65.6">SFH6156-3T</text>
<text x="69.8" y="64.3">100pF</text>
<text x="76.2" y="63">SMAJ6.8CA</text>
<text x="142.2" y="60.5">SFH6156-3T</text>
<text x="195.6" y="65.6">GND_ISO</text>
<text x="229.9" y="61.8">SFH6156-3T</text>
<text x="262.9" y="61.8">100pF</text>
<text x="21" y="71.9">+5V_FUSED</text>
<text x="86.4" y="69.4">GND_ISO</text>
<text x="112.4" y="68.1">+5V_FUSED</text>
<text x="152.4" y="70.7">49.9</text>
<text x="167.6" y="71.9">100</text>
<text x="48.3" y="74.5">49.9</text>
<text x="67.3" y="75.7">100</text>
<text x="114.4" y="75.7">IO11</text>
<text x="252.7" y="75.7">49.9</text>
<text x="259.1" y="75.7">100</text>
<text x="19.1" y="79.5">IO3</text>
<text x="176.5" y="82.1">SMAJ6.8CA</text>
<text x="204.5" y="79.5">IO17</text>
<text x="41.9" y="88.4">SFH6156-3T</text>
<text x="68.6" y="88.4">100pF</text>
<text x="76.2" y="85.9">SMAJ6.8CA</text>
<text x="142.2" y="84.6">SFH6156-3T</text>
<text x="168.9" y="84.6">100pF</text>
<text x="229.9" y="88.4">SFH6156-3T</text>
<text x="260.3" y="88.4">100pF</text>
<text x="269.2" y="85.9">SMAJ6.8CA</text>
<text x="287" y="87.2">DB129R-5.08-2P-GN-S</text>
<text x="21" y="94.8">+5V_FUSED</text>
<text x="88.9" y="92.2">GND_ISO</text>
<text x="111.2" y="93.5">+5V_FUSED</text>
<text x="191.8" y="91">GND_ISO</text>
<text x="48.3" y="97.3">49.9</text>
<text x="68.6" y="98.6">100</text>
<text x="114.4" y="101.1">IO12</text>
<text x="152.4" y="96.1">49.9</text>
<text x="167.6" y="97.3">100</text>
<text x="213.4" y="96.1">GND</text>
<text x="19.1" y="102.4">IO4</text>
<text x="176.5" y="107.5">SMAJ6.8CA</text>
<text x="228.6" y="104.9">4.7k</text>
<text x="241.3" y="104.9">SMAJ6.8CA</text>
<text x="257.8" y="107.5">1206L150THWR</text>
<text x="41.9" y="111.3">SFH6156-3T</text>
<text x="69.8" y="111.3">100pF</text>
<text x="76.2" y="108.8">SMAJ6.8CA</text>
<text x="142.2" y="110">SFH6156-3T</text>
<text x="168.9" y="110">100pF</text>
<text x="209.3" y="110">A</text>
<text x="21" y="117.6">+5V_FUSED</text>
<text x="88.9" y="115.1">GND_ISO</text>
<text x="118.8" y="118.9">+5V_FUSED</text>
<text x="190.5" y="116.4">GND_ISO</text>
<text x="229.9" y="118.9">100pF</text>
<text x="241.3" y="117.6">SMAJ6.8CA</text>
<text x="19.1" y="125.3">IO5</text>
<text x="48.3" y="120.2">49.9</text>
<text x="67.3" y="121.5">100</text>
<text x="152.4" y="121.5">49.9</text>
<text x="166.4" y="122.7">100</text>
<text x="209.3" y="125.3">B</text>
<text x="76.2" y="131.6">SMAJ6.8CA</text>
<text x="114.4" y="126.5">IO13</text>
<text x="241.3" y="131.6">SMAJ6.8CA</text>
<text x="254" y="127.8">1206L150THWR</text>
<text x="41.9" y="134.2">SFH6156-3T</text>
<text x="68.6" y="134.2">100pF</text>
<text x="91.4" y="138">GND_ISO</text>
<text x="142.2" y="135.4">SFH6156-3T</text>
<text x="167.6" y="134.2">100pF</text>
<text x="177.8" y="132.9">SMAJ6.8CA</text>
<text x="228.6" y="132.9">4.7k</text>
<text x="21" y="140.5">+5V_FUSED</text>
<text x="48.3" y="143">49.9</text>
<text x="191.8" y="141.8">GND_ISO</text>
<text x="19.1" y="148.1">IO6</text>
<text x="68.6" y="144.3">100</text>
<text x="117.5" y="144.3">+5V_FUSED</text>
<text x="148.6" y="146.9">49.9</text>
<text x="165.1" y="148.1">100</text>
<text x="271.8" y="149.4">4.7nF</text>
<text x="283.2" y="148.1">1M</text>
<text x="76.2" y="154.5">SMAJ6.8CA</text>
<text x="114.4" y="151.9">IO14</text>
<text x="225.8" y="151.9">COM</text>
<text x="41.9" y="157">SFH6156-3T</text>
<text x="69.8" y="157">100pF</text>
<text x="86.4" y="160.8">GND_ISO</text>
<text x="142.2" y="160.8">SFH6156-3T</text>
<text x="166.4" y="160.8">100pF</text>
<text x="176.5" y="158.3">SMAJ6.8CA</text>
<text x="21" y="163.4">+5V_FUSED</text>
<text x="48.3" y="165.9">49.9</text>
<text x="68.6" y="167.2">100</text>
<text x="19.1" y="171">IO7</text>
<text x="41.9" y="179.9">SFH6156-3T</text>
<text x="69.8" y="178.6">100pF</text>
<text x="76.2" y="176.1">SMAJ6.8CA</text>
<text x="92.7" y="183.7">GND_ISO</text>
<text x="21" y="186.2">+5V_FUSED</text>
<text x="48.3" y="188.8">49.9</text>
<text x="68.6" y="190">100</text>
<text x="19.1" y="193.8">IO8</text>
<text x="41.9" y="202.7">SFH6156-3T</text>
<text x="69.8" y="200.2">100pF</text>
<text x="78.7" y="200.2">SMAJ6.8CA</text>
</g>
<g font-size="2.3" fill="#000080">
<text x="66" y="19.9">R100</text>
<text x="142.2" y="21.1">U25</text>
<text x="167.6" y="18.6">R114</text>
<text x="193" y="21.1">U31</text>
<text x="229.9" y="22.4">U37</text>
<text x="257.8" y="19.9">R120</text>
<text x="288.3" y="22.4">U40</text>
<text x="41.9" y="24.9">U9</text>
<text x="96.5" y="24.9">U17</text>
<text x="172.7" y="28.7">D15</text>
<text x="78.7" y="32.6">D7</text>
<text x="270.5" y="30">D24</text>
<text x="21.6" y="40.2">GND</text>
<text x="128.2" y="37.6">GND</text>
<text x="217.1" y="38.9">GND</text>
<text x="142.2" y="47.8">U26</text>
<text x="167.6" y="44">R115</text>
<text x="193" y="46.5">CN2</text>
<text x="261.6" y="46.5">R121</text>
<text x="41.9" y="52.9">U10</text>
<text x="68.6" y="50.3">R107</text>
<text x="96.5" y="52.9">U18</text>
<text x="229.9" y="49.1">U38</text>
<text x="288.3" y="49.1">U41</text>
<text x="176.5" y="55.4">D16</text>
<text x="270.5" y="56.7">D25</text>
<text x="76.2" y="60.5">D8</text>
<text x="128.2" y="64.3">GND</text>
<text x="217.1" y="65.6">GND</text>
<text x="27.9" y="69.4">GND</text>
<text x="142.2" y="71.9">U27</text>
<text x="167.6" y="69.4">R116</text>
<text x="193" y="71.9">U33</text>
<text x="41.9" y="75.7">U11</text>
<text x="67.3" y="73.2">R108</text>
<text x="96.5" y="75.7">U19</text>
<text x="229.9" y="75.7">U39</text>
<text x="259.1" y="73.2">R122</text>
<text x="287" y="77">CN1</text>
<text x="76.2" y="83.4">D9</text>
<text x="176.5" y="79.5">D17</text>
<text x="269.2" y="83.4">D26</text>
<text x="128.2" y="88.4">GND</text>
<text x="26.6" y="92.2">GND</text>
<text x="167.6" y="94.8">R117</text>
<text x="224" y="92.2">+5V COM</text>
<text x="41.9" y="98.6">U12</text>
<text x="68.6" y="96.1">R109</text>
<text x="96.5" y="98.6">U20</text>
<text x="142.2" y="97.3">U28</text>
<text x="193" y="97.3">U34</text>
<text x="76.2" y="106.2">D10</text>
<text x="176.5" y="104.9">D18</text>
<text x="228.6" y="102.4">R16</text>
<text x="241.3" y="102.4">D21</text>
<text x="254" y="107.5">F6</text>
<text x="26.6" y="113.8">GND</text>
<text x="269.2" y="111.3">L10 ACM2012-900-2P-T002</text>
<text x="67.3" y="118.9">R110</text>
<text x="128.2" y="115.1">GND</text>
<text x="241.3" y="115.1">D22</text>
<text x="287" y="115.1">U43</text>
<text x="41.9" y="121.5">U13</text>
<text x="96.5" y="121.5">U21</text>
<text x="142.2" y="122.7">U29</text>
<text x="166.4" y="120.2">R118</text>
<text x="193" y="122.7">U35</text>
<text x="254" y="122.7">F7</text>
<text x="76.2" y="129.1">D11</text>
<text x="177.8" y="130.3">D19</text>
<text x="228.6" y="130.3">R17</text>
<text x="241.3" y="129.1">D23</text>
<text x="26.6" y="136.7">GND</text>
<text x="68.6" y="141.8">R111</text>
<text x="129.5" y="140.5">GND</text>
<text x="41.9" y="144.3">U14</text>
<text x="96.5" y="144.3">U22</text>
<text x="142.2" y="148.1">U30</text>
<text x="165.1" y="145.6">R119</text>
<text x="193" y="148.1">U36</text>
<text x="223.5" y="146.9">GND</text>
<text x="271.8" y="146.9">C8</text>
<text x="76.2" y="151.9">D12</text>
<text x="176.5" y="155.7">D20</text>
<text x="26.6" y="160.8">GND</text>
<text x="41.9" y="167.2">U15</text>
<text x="68.6" y="164.6">R112</text>
<text x="96.5" y="165.9">U23</text>
<text x="128.2" y="164.6">GND</text>
<text x="273" y="162.1">GND</text>
<text x="76.2" y="173.5">D13</text>
<text x="26.6" y="183.7">GND</text>
<text x="41.9" y="190">U16</text>
<text x="68.6" y="187.5">R113</text>
<text x="96.5" y="190">U24</text>
<text x="78.7" y="197.7">D14</text>
<text x="26.6" y="207.8">GND</text>
</g>
<g font-size="2.3">
<text x="139.7" y="23.8">4</text>
<text x="156.2" y="23.8">1</text>
<text x="191.6" y="23.9">1</text>
<text x="39.4" y="27.6">4</text>
<text x="55.9" y="27.6">1</text>
<text x="95.1" y="27.7">1</text>
<text x="97.5" y="29">1</text>
<text x="139.7" y="28.9">3</text>
<text x="156.2" y="28.9">2</text>
<text x="191.6" y="26.4">2</text>
<text x="194" y="25.2">1</text>
<text x="194" y="27.7">2</text>
<text x="227.3" y="25.1">4</text>
<text x="243.8" y="25.1">1</text>
<text x="286.9" y="25.2">1</text>
<text x="286.9" y="27.7">2</text>
<text x="289.2" y="26.4">1</text>
<text x="289.2" y="29">2</text>
<text x="39.4" y="32.7">3</text>
<text x="55.9" y="32.7">2</text>
<text x="95.1" y="30.3">2</text>
<text x="97.5" y="31.5">2</text>
<text x="227.3" y="30.1">3</text>
<text x="243.8" y="30.1">2</text>
<text x="139.7" y="50.5">4</text>
<text x="156.2" y="50.5">1</text>
<text x="191.6" y="51.8">1</text>
<text x="191.6" y="49.3">2</text>
<text x="194" y="53.1">1</text>
<text x="194" y="50.6">2</text>
<text x="227.3" y="51.7">4</text>
<text x="243.8" y="51.7">1</text>
<text x="286.9" y="51.8">2</text>
<text x="289.2" y="53.1">2</text>
<text x="39.4" y="55.5">4</text>
<text x="55.9" y="55.5">1</text>
<text x="95.1" y="55.7">1</text>
<text x="95.1" y="58.2">2</text>
<text x="97.5" y="56.9">1</text>
<text x="97.5" y="59.5">2</text>
<text x="139.7" y="55.5">3</text>
<text x="156.2" y="55.5">2</text>
<text x="227.3" y="56.8">3</text>
<text x="243.8" y="56.8">2</text>
<text x="286.9" y="54.4">1</text>
<text x="289.2" y="55.7">1</text>
<text x="39.4" y="60.6">3</text>
<text x="55.9" y="60.6">2</text>
<text x="139.7" y="74.6">4</text>
<text x="156.2" y="74.6">1</text>
<text x="191.6" y="74.7">1</text>
<text x="191.6" y="77.2">2</text>
<text x="194" y="76">1</text>
<text x="39.4" y="83.5">3</text>
<text x="39.4" y="78.4">4</text>
<text x="55.9" y="78.4">1</text>
<text x="55.9" y="83.5">2</text>
<text x="95.1" y="78.5">1</text>
<text x="95.1" y="81.1">2</text>
<text x="97.5" y="79.8">1</text>
<text x="97.5" y="82.3">2</text>
<text x="139.7" y="79.7">3</text>
<text x="156.2" y="79.7">2</text>
<text x="194" y="78.5">2</text>
<text x="227.3" y="83.5">3</text>
<text x="227.3" y="78.4">4</text>
<text x="243.8" y="78.4">1</text>
<text x="243.8" y="83.5">2</text>
<text x="285.6" y="79.8">1</text>
<text x="285.6" y="82.3">2</text>
<text x="288" y="81.1">1</text>
<text x="288" y="83.6">2</text>
<text x="39.4" y="101.3">4</text>
<text x="55.9" y="101.3">1</text>
<text x="95.1" y="101.4">1</text>
<text x="139.7" y="100">4</text>
<text x="156.2" y="100">1</text>
<text x="191.6" y="100.1">1</text>
<text x="194" y="101.4">1</text>
<text x="39.4" y="106.3">3</text>
<text x="55.9" y="106.3">2</text>
<text x="95.1" y="103.9">2</text>
<text x="97.5" y="102.6">1</text>
<text x="97.5" y="105.2">2</text>
<text x="139.7" y="105.1">3</text>
<text x="156.2" y="105.1">2</text>
<text x="191.6" y="102.6">2</text>
<text x="194" y="103.9">2</text>
<text x="266.7" y="112.8">1</text>
<text x="278.1" y="112.8">4</text>
<text x="285.6" y="117.9">1</text>
<text x="288" y="119.2">1</text>
<text x="39.4" y="124.1">4</text>
<text x="55.9" y="124.1">1</text>
<text x="95.1" y="124.2">1</text>
<text x="97.5" y="125.5">1</text>
<text x="139.7" y="125.4">4</text>
<text x="156.2" y="125.4">1</text>
<text x="191.6" y="125.5">1</text>
<text x="266.7" y="120.4">2</text>
<text x="278.1" y="120.4">3</text>
<text x="285.6" y="120.4">2</text>
<text x="285.6" y="123">3</text>
<text x="288" y="121.7">2</text>
<text x="288" y="124.2">3</text>
<text x="39.4" y="129.2">3</text>
<text x="55.9" y="129.2">2</text>
<text x="95.1" y="126.8">2</text>
<text x="97.5" y="128">2</text>
<text x="139.7" y="130.5">3</text>
<text x="156.2" y="130.5">2</text>
<text x="191.6" y="128">2</text>
<text x="194" y="126.8">1</text>
<text x="194" y="129.3">2</text>
<text x="39.4" y="147">4</text>
<text x="55.9" y="147">1</text>
<text x="95.1" y="147.1">1</text>
<text x="95.1" y="149.6">2</text>
<text x="97.5" y="148.4">1</text>
<text x="39.4" y="152.1">3</text>
<text x="55.9" y="152.1">2</text>
<text x="97.5" y="150.9">2</text>
<text x="139.7" y="155.9">3</text>
<text x="139.7" y="150.8">4</text>
<text x="156.2" y="150.8">1</text>
<text x="156.2" y="155.9">2</text>
<text x="191.6" y="150.9">1</text>
<text x="191.6" y="153.4">2</text>
<text x="194" y="152.2">1</text>
<text x="194" y="154.7">2</text>
<text x="39.4" y="169.8">4</text>
<text x="55.9" y="169.8">1</text>
<text x="95.1" y="168.7">1</text>
<text x="95.1" y="171.2">2</text>
<text x="97.5" y="170">1</text>
<text x="97.5" y="172.5">2</text>
<text x="39.4" y="174.9">3</text>
<text x="55.9" y="174.9">2</text>
<text x="39.4" y="197.8">3</text>
<text x="39.4" y="192.7">4</text>
<text x="55.9" y="192.7">1</text>
<text x="55.9" y="197.8">2</text>
<text x="95.1" y="192.8">1</text>
<text x="95.1" y="195.4">2</text>
<text x="97.5" y="194.1">1</text>
<text x="97.5" y="196.6">2</text>
</g>
<g font-size="1.6" fill="#000080">
<text x="48.3" y="13.7">R2</text>
<text x="153.7" y="14.9">R10</text>
<text x="234.9" y="14.9">R18</text>
<text x="67.3" y="32.7">C47</text>
<text x="168.9" y="31.4">C74</text>
<text x="259.1" y="32.7">C80</text>
<text x="141" y="40.3">R11</text>
<text x="50.8" y="45.4">R3</text>
<text x="252.7" y="46.7">R123</text>
<text x="168.9" y="56.8">C75</text>
<text x="262.9" y="59.4">C81</text>
<text x="69.8" y="61.9">C67</text>
<text x="152.4" y="65.7">R12</text>
<text x="48.3" y="69.5">R4</text>
<text x="252.7" y="73.3">R124</text>
<text x="168.9" y="82.2">C76</text>
<text x="68.6" y="86">C68</text>
<text x="260.3" y="86">C82</text>
<text x="48.3" y="92.4">R5</text>
<text x="152.4" y="91.1">R13</text>
<text x="168.9" y="107.6">C77</text>
<text x="69.8" y="108.9">C69</text>
<text x="48.3" y="115.3">R6</text>
<text x="152.4" y="116.5">R14</text>
<text x="229.9" y="116.5">C7</text>
<text x="68.6" y="131.8">C70</text>
<text x="167.6" y="131.8">C78</text>
<text x="48.3" y="138.1">R7</text>
<text x="148.6" y="141.9">R15</text>
<text x="283.2" y="145.7">R19</text>
<text x="69.8" y="154.6">C71</text>
<text x="48.3" y="161">R8</text>
<text x="166.4" y="158.4">C79</text>
<text x="69.8" y="176.2">C72</text>
<text x="48.3" y="183.8">R9</text>
<text x="69.8" y="197.8">C73</text>
</g>
</svg>
